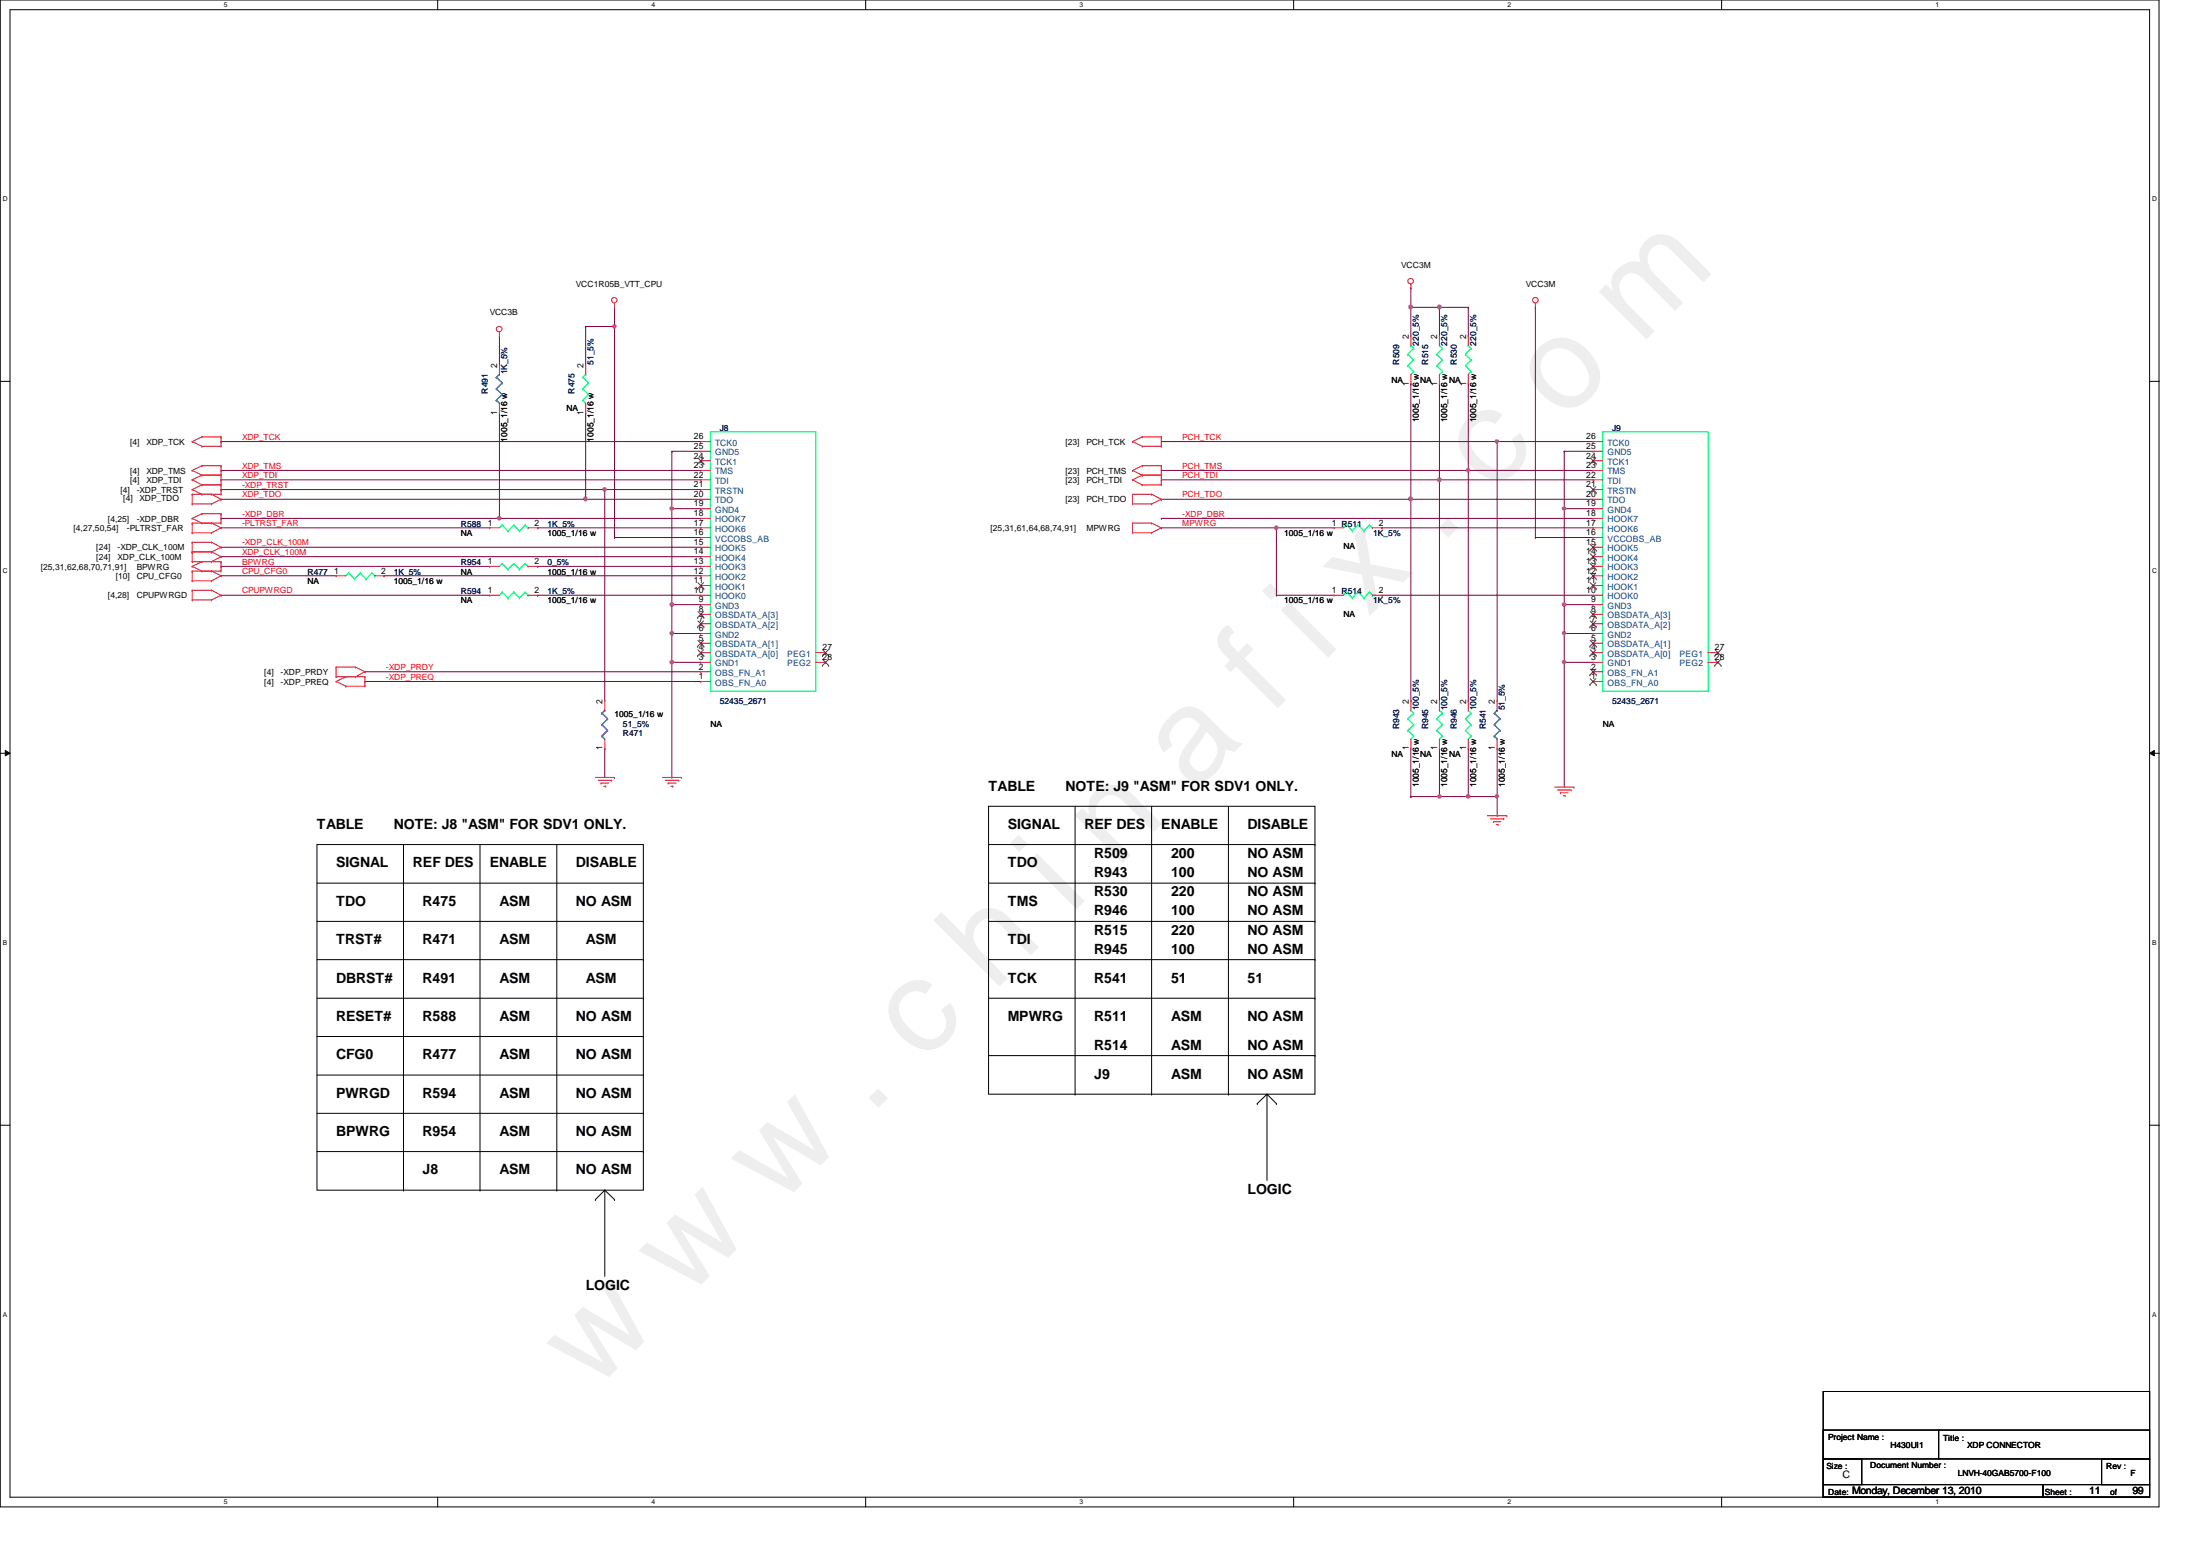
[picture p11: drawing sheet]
<svg xmlns="http://www.w3.org/2000/svg" width="297mm" height="210mm" viewBox="0 0 297 210" stroke-linecap="round" stroke-linejoin="round" font-family="sans-serif">
<path d="M0 0h291.5v203.4h-291.5zM1.4 1.3h288.8v200.8h-288.8z" fill="none" stroke="#000" stroke-width=".14"/>
<g fill="#fff">
<path d="M30.2 .2h.5v1h-.5z"/>
<path d="M30.2 202.3h.5v1h-.5z"/>
</g>
<path d="M59.1 0v1.3M59.1 202.1v1.3" fill="none" stroke="#000" stroke-width=".14"/>
<g fill="#fff">
<path d="M88 .2h.5v1h-.5z"/>
<path d="M88 202.3h.5v1h-.5z"/>
</g>
<path d="M116.9 0v1.3M116.9 202.1v1.3" fill="none" stroke="#000" stroke-width=".14"/>
<g fill="#fff">
<path d="M145.8 .2h.5v1h-.5z"/>
<path d="M145.8 202.3h.5v1h-.5z"/>
</g>
<path d="M174.7 0v1.3M174.7 202.1v1.3" fill="none" stroke="#000" stroke-width=".14"/>
<g fill="#fff">
<path d="M203.5 .2h.5v1h-.5z"/>
<path d="M203.5 202.3h.5v1h-.5z"/>
</g>
<path d="M232.4 0v1.3M232.4 202.1v1.3" fill="none" stroke="#000" stroke-width=".14"/>
<g fill="#fff">
<path d="M261.3 .2h.5v1h-.5z"/>
<path d="M261.3 202.3h.5v1h-.5z"/>
<path d="M.4 26.4h.6v1h-.6z"/>
<path d="M290.6 26.4h.6v1h-.6z"/>
<path d="M.4 76.5h.6v1.1h-.6z"/>
<path d="M290.6 76.5h.6v1.1h-.6z"/>
</g>
<path d="M0 51.5h1.4M290.2 51.5h1.3" fill="none" stroke="#000" stroke-width=".14"/>
<g fill="#fff">
<path d="M.4 126.7h.6v1.1h-.6z"/>
<path d="M290.6 126.7h.6v1.1h-.6z"/>
</g>
<path d="M0 101.7h1.4M.7 101.3l.7 .4-.7 .3zM290.2 101.7l.7-.4v.7zM290.2 101.7h1.3" fill="none" stroke="#000" stroke-width=".14"/>
<path d="M.7 101.3l.7 .4-.7 .3zM290.2 101.7l.7-.4v.7z" fill="#000"/>
<g fill="#fff">
<path d="M.4 177h.5v1h-.5z"/>
<path d="M290.6 177h.5v1h-.5z"/>
</g>
<g fill="none" stroke="#000" stroke-width=".14">
<path d="M42.8 114h44.1v46.7h-44.1zM42.8 119.2h44.1M54.5 114v46.7M64.8 114v46.7M75.2 114v46.7M133.5 108.8h44v38.9h-44zM133.5 119.2h44M133.5 114h44M145.2 108.8v38.9M155.5 108.8v38.9M165.9 108.8v38.9M42.8 124.4h44.1"/>
<path d="M42.8 129.5h44.1M42.8 134.7h44.1M42.8 139.9h44.1M133.5 124.4h44M133.5 129.5h44M133.5 134.7h44M0 151.9h1.4M42.8 145.1h44.1M42.8 150.3h44.1M42.8 155.4h44.1M133.5 142.5h44M290.2 151.9h1.3"/>
<path d="M54.5 160.7h.1M64.8 160.7h.1"/>
</g>
<path d="M29.8 59.6h.1M29.8 59.6h64.8M29.8 63.5h.1M29.8 64.8h.1M29.8 63.5h64.8M29.8 64.8h64.8M67.4 70h.1M67.4 70h27.2" fill="none" stroke="#800040" stroke-width=".14"/>
<circle cx="67.4" cy="69.9" r=".25" fill="#f0f"/>
<circle cx="67.4" cy="69.9" r=".25" fill="none" stroke="#f0f" stroke-width=".14"/>
<g fill="none" stroke="#800040" stroke-width=".14">
<path d="M67.4 45.3h.1M67.4 45.3v3.9M67.4 55.7v14.3M83 44.1v28.5M156.8 59.6h45.3v35M207.3 41.5v31.1M29.8 70h.1M29.8 67.4h.1M29.8 71.2h.1M29.8 73.9h.1M29.8 75.1h.1M29.8 76.5h.1"/>
<path d="M29.8 77.7h.1M29.8 66.1h.1M29.8 70h37.6M29.8 67.4h49.3M29.8 71.2h36.3M29.8 73.9h64.8M29.8 75.1h64.8M29.8 77.7h15.6M29.8 76.5h36.3M29.8 66.1h51.9v28.5M51.9 77.7h.1M51.9 77.7h42.7"/>
<path d="M67.4 70h.1M156.8 70h58.3M156.8 67.4h33.7M156.8 64.8h37.5v29.8M156.8 63.5h41.4v31.1M186.6 71.2h28.5M29.8 80.3h.1M29.8 80.3h36.3M49.3 90.7h.1M49.3 92h.1M49.3 90.7h45.3M49.3 92h45.3"/>
<path d="M186.6 80.3h28.5"/>
</g>
<g fill="none" stroke="#f00" stroke-width=".14">
<path d="M25.9 59.6h.1M25.9 59.6l1.4 .6M27.3 59h.1M27.3 59l-1.4 .6M27.3 59h2.5M29.8 59h.1M29.8 59v1.2M67.4 45.3h.1M67.4 55.7h.1M67.4 49.2h.1M67.4 44.8v.5M67.4 49.2v1.3"/>
<path d="M67.4 54.4v1.3M25.9 63.5h.1M25.9 64.8h.1M25.9 66.1h.1M25.9 70h.1M25.9 70.6h.1M25.9 71.9h.1M25.9 73.2h.1M25.9 74.5h.1M25.9 75.8h.1M25.9 76.5h.1M25.9 79.7h.1"/>
<path d="M25.9 77.1h.1M25.9 78.4h.1M25.9 68h.1M25.9 66.7h.1M25.9 63.5l1.4 .6M25.9 64.8l1.4 .6M25.9 66.7h3.9M25.9 66.1l1.4 .6M25.9 70.6h3.9M25.9 70l1.4 .6M25.9 66.7v1.3M25.9 70.6v1.3"/>
<path d="M25.9 73.2v2.6M25.9 77.1v1.3M25.9 79.7v1.3M25.9 71.9h2.7M25.9 73.2h2.7M25.9 74.5h2.7M25.9 75.8h3.9M25.9 77.1h3.9M25.9 76.5l1.4 .6M25.9 79.7h2.7M25.9 78.4h2.7M25.9 68h2.7"/>
<path d="M27.3 60.2h.1M27.3 62.9h.1M27.3 64.1h.1M27.3 65.4h.1M27.3 66.7h.1M27.3 69.3h.1M27.3 70.6h.1M27.3 75.8h.1M27.3 77.1h.1M27.3 60.2h2.5M27.3 62.9l-1.4 .6M27.3 62.9h2.5"/>
<path d="M27.3 64.1h2.5M27.3 64.1l-1.4 .7M27.3 65.4h2.5M27.3 65.4l-1.4 .7M27.3 69.3l-1.4 .7M27.3 69.3h2.5M27.3 75.8l-1.4 .7M28.6 70.6h.1M28.6 71.9h.1M28.6 73.2h.1M28.6 74.5h.1M28.6 75.8h.1"/>
<path d="M28.6 79.7h.1M28.6 77.1h.1M28.6 78.4h.1M28.6 68h.1M28.6 66.7h.1M28.6 70.6l1.2 .6M28.6 73.2l1.2 .7M28.6 74.5l1.2 .6M28.6 79.7l1.2 .6M28.6 77.1l1.2 .6M28.6 66.7l1.2 .7M29.8 60.2h.1"/>
<path d="M29.8 62.9h.1M29.8 64.1h.1M29.8 65.4h.1M29.8 66.7h.1M29.8 69.3h.1M29.8 70.6h.1M29.8 71.2h.1M29.8 73.9h.1M29.8 75.1h.1M29.8 75.8h.1M29.8 77.1h.1M29.8 77.7h.1"/>
<path d="M29.8 67.4h.1M29.8 62.9v3.8M29.8 69.3v1.3M29.8 75.8v1.3M29.8 71.2l-1.2 .7M29.8 73.9l-1.2 .6M29.8 75.1l-1.2 .7M29.8 77.7l-1.2 .7M29.8 67.4l-1.2 .6M45.4 77.7h.1M45.4 77.7h1.3M50.6 77.7h1.3"/>
<path d="M51.9 77.7h.1M66.1 76.5h.1M66.1 71.2h.1M66.1 76.5h1.3M66.1 71.2h1.3M25.9 81h.1M25.9 81h2.7M28.6 81h.1M29.8 80.3h.1M29.8 80.3l-1.2 .7M45.4 90h.1M45.4 91.4h.1"/>
<path d="M45.4 92h.1M45.4 90h2.6M45.4 90v1.4M45.4 91.4h3.9M45.4 92l1.3 .6M46.7 91.4h.1M46.7 92.6h.1M46.7 91.4l-1.3 .6M46.7 92.6h2.6M48 90h.1M48 91.4h.1M48 90l1.3 .7"/>
<path d="M49.3 90.7h.1M49.3 91.4h.1M49.3 92.6h.1M49.3 90.7l-1.3 .7M49.3 91.4v1.2M66.1 80.3h.1M66.1 80.3h1.3"/>
<circle cx="67.4" cy="44.4" r=".37"/>
</g>
<path d="M246.2 196.9h5.2v3.5h-5.2zM246.2 193h15.5v3.9h-15.5zM246.2 187.8h44v14.3h-44zM261.7 193h28.5v3.9h-28.5zM283.8 196.9h6.4v3.5h-6.4zM246.2 200.4h29.6v1.7h-29.6zM275.8 200.4h14.4v1.7h-14.4z" fill="none" stroke="#000" stroke-width=".14"/>
<g fill="none" stroke="#00ff80" stroke-width=".14">
<path d="M95.9 58.3h14.2v35h-14.2zM216.4 58.3h14.2v35h-14.2zM47.1 77.3h.1M47.1 77.3l-.4 .4M47.1 77.3l.8 .8M47.9 78.1h.1M48.6 77.3h.1M48.6 77.3l-.7 .8M48.6 77.3l.8 .8M49.4 78.1h.1M50.2 77.3h.1M50.2 77.3l-.8 .8"/>
<path d="M50.2 77.3l.4 .4M50.6 77.7h.1M67.8 79.9l-.4 .4M67.8 76.1l-.4 .4M67.8 70.9l-.4 .3"/>
</g>
<path d="M67 54h.1M67 52.5h.1M67 50.9h.1M67 54l.4 .4M67 52.5l.8 .8-.8 .7M67 50.9l.8 .8-.8 .8M67.4 50.5h.1M67.4 50.5l-.4 .4" fill="none" stroke="#00f" stroke-width=".14"/>
<circle cx="67.4" cy="69.9" r=".25" fill="#f0f"/>
<circle cx="67.4" cy="69.9" r=".25" fill="none" stroke="#f0f" stroke-width=".14"/>
<text font-size="17.6" fill="#f0f" x="80.1" y="188" transform="rotate(-45 80.1 188)">w w w . c h i n a f i x . c o m</text>
<g font-size="1.9">
<text x="133.5" y="106.7">TABLE</text>
<text x="143.8" y="106.7">NOTE: J9 &quot;ASM&quot; FOR SDV1 ONLY.</text>
<text x="42.8" y="111.9">TABLE</text>
<text x="53.2" y="111.9">NOTE: J8 &quot;ASM&quot; FOR SDV1 ONLY.</text>
<text x="136.1" y="111.9">SIGNAL</text>
<text x="146.4" y="111.9">REF DES</text>
<text x="156.8" y="111.9">ENABLE</text>
<text x="168.4" y="111.9">DISABLE</text>
<text x="45.4" y="117.1">SIGNAL</text>
<text x="55.7" y="117.1">REF DES</text>
<text x="66.1" y="117.1">ENABLE</text>
<text x="77.8" y="117.1">DISABLE</text>
<text x="136.1" y="117.1">TDO</text>
<text x="147.7" y="115.8">R509</text>
<text x="147.7" y="118.4">R943</text>
<text x="158.1" y="118.4">100</text>
<text x="158.1" y="115.8">200</text>
<text x="168.4" y="115.8">NO ASM</text>
<text x="168.4" y="118.4">NO ASM</text>
<text x="45.4" y="122.3">TDO</text>
<text x="57.1" y="122.3">R475</text>
<text x="67.4" y="122.3">ASM</text>
<text x="77.8" y="122.3">NO ASM</text>
<text x="136.1" y="122.3">TMS</text>
<text x="147.7" y="121">R530</text>
<text x="147.7" y="123.6">R946</text>
<text x="158.1" y="121">220</text>
<text x="158.1" y="123.6">100</text>
<text x="168.4" y="121">NO ASM</text>
<text x="168.4" y="123.6">NO ASM</text>
<text x="45.4" y="127.5">TRST#</text>
<text x="57.1" y="127.5">R471</text>
<text x="67.4" y="127.5">ASM</text>
<text x="79.1" y="127.5">ASM</text>
<text x="136.1" y="127.5">TDI</text>
<text x="147.7" y="126.2">R515</text>
<text x="147.7" y="128.7">R945</text>
<text x="158.1" y="126.2">220</text>
<text x="158.1" y="128.7">100</text>
<text x="168.4" y="126.2">NO ASM</text>
<text x="168.4" y="128.7">NO ASM</text>
<text x="45.4" y="132.6">DBRST#</text>
<text x="45.4" y="137.8">RESET#</text>
<text x="57.1" y="132.6">R491</text>
<text x="57.1" y="137.8">R588</text>
<text x="67.4" y="132.6">ASM</text>
<text x="67.4" y="137.8">ASM</text>
<text x="77.8" y="137.8">NO ASM</text>
<text x="79.1" y="132.6">ASM</text>
<text x="136.1" y="132.6">TCK</text>
<text x="136.1" y="137.8">MPWRG</text>
<text x="147.7" y="132.6">R541</text>
<text x="147.7" y="137.8">R511</text>
<text x="158.1" y="132.6">51</text>
<text x="158.1" y="137.8">ASM</text>
<text x="168.4" y="132.6">51</text>
<text x="168.4" y="137.8">NO ASM</text>
<text x="45.4" y="143">CFG0</text>
<text x="57.1" y="143">R477</text>
<text x="67.4" y="143">ASM</text>
<text x="77.8" y="143">NO ASM</text>
<text x="147.7" y="141.7">R514</text>
<text x="158.1" y="141.7">ASM</text>
<text x="168.4" y="141.7">NO ASM</text>
<text x="45.4" y="148.2">PWRGD</text>
<text x="57.1" y="148.2">R594</text>
<text x="67.4" y="148.2">ASM</text>
<text x="77.8" y="148.2">NO ASM</text>
<text x="147.7" y="145.6">J9</text>
<text x="158.1" y="145.6">ASM</text>
<text x="168.4" y="145.6">NO ASM</text>
<text x="45.4" y="153.4">BPWRG</text>
<text x="57.1" y="153.4">R954</text>
<text x="67.4" y="153.4">ASM</text>
<text x="77.8" y="153.4">NO ASM</text>
<text x="57.1" y="158.5">J8</text>
<text x="67.4" y="158.5">ASM</text>
<text x="77.8" y="158.5">NO ASM</text>
<text x="168.4" y="161.1">LOGIC</text>
<text x="79.1" y="174.1">LOGIC</text>
</g>
<g font-size="1.4">
<text x="248.8" y="199.5">C</text>
<text x="250.1" y="201.7">Monday, December 13, 2010</text>
<text x="282.1" y="201.7">11</text>
<text x="287.9" y="201.7">99</text>
</g>
<g font-size="1.2">
<text x="190.2" y="45.8" transform="rotate(-90 190.2 45.8)">2</text>
<text x="194.1" y="45.8" transform="rotate(-90 194.1 45.8)">2</text>
<text x="197.9" y="45.8" transform="rotate(-90 197.9 45.8)">2</text>
<text x="67.1" y="49.7" transform="rotate(-90 67.1 49.7)">2</text>
<text x="78.8" y="49.7" transform="rotate(-90 78.8 49.7)">2</text>
<text x="190.2" y="52.1" transform="rotate(-90 190.2 52.1)">1</text>
<text x="194.1" y="52.1" transform="rotate(-90 194.1 52.1)">1</text>
<text x="197.9" y="52.1" transform="rotate(-90 197.9 52.1)">1</text>
<text x="67.1" y="56" transform="rotate(-90 67.1 56)">1</text>
<text x="78.8" y="56" transform="rotate(-90 78.8 56)">1</text>
<text x="93.7" y="59.3">26</text>
<text x="214.2" y="59.3">26</text>
<text x="93.7" y="65.8">21</text>
<text x="93.7" y="64.5">22</text>
<text x="93.7" y="63.2">23</text>
<text x="93.7" y="61.9">24</text>
<text x="93.7" y="60.6">25</text>
<text x="214.2" y="65.8">21</text>
<text x="214.2" y="64.5">22</text>
<text x="214.2" y="63.2">23</text>
<text x="214.2" y="61.9">24</text>
<text x="214.2" y="60.6">25</text>
<text x="65.9" y="71">1</text>
<text x="72.2" y="71">2</text>
<text x="93.7" y="71">17</text>
<text x="93.7" y="69.7">18</text>
<text x="93.7" y="68.4">19</text>
<text x="93.7" y="67.1">20</text>
<text x="179.8" y="71">1 R511</text>
<text x="186.2" y="71">2</text>
<text x="214.2" y="71">17</text>
<text x="214.2" y="69.7">18</text>
<text x="214.2" y="68.4">19</text>
<text x="214.2" y="67.1">20</text>
<text x="45.1" y="77.4">1</text>
<text x="51.5" y="77.4">2</text>
<text x="65.9" y="76.2">1</text>
<text x="72.2" y="76.2">2</text>
<text x="93.7" y="77.4">12</text>
<text x="93.7" y="76.2">13</text>
<text x="93.7" y="74.8">14</text>
<text x="93.7" y="73.6">15</text>
<text x="93.7" y="72.3">16</text>
<text x="214.2" y="77.4">12</text>
<text x="214.2" y="76.2">13</text>
<text x="214.2" y="74.8">14</text>
<text x="214.2" y="73.6">15</text>
<text x="214.2" y="72.3">16</text>
<text x="65.9" y="80.1">1</text>
<text x="72.2" y="80.1">2</text>
<text x="93.7" y="80.1">10</text>
<text x="93.7" y="78.7">11</text>
<text x="94.4" y="83.9">7</text>
<text x="94.4" y="82.6">8</text>
<text x="94.4" y="81.3">9</text>
<text x="179.8" y="80.1">1 R514</text>
<text x="186.2" y="80.1">2</text>
<text x="214.2" y="80.1">10</text>
<text x="214.2" y="78.7">11</text>
<text x="214.8" y="83.9">7</text>
<text x="214.8" y="82.6">8</text>
<text x="214.8" y="81.3">9</text>
<text x="94.4" y="89.1">3</text>
<text x="94.4" y="87.8">4</text>
<text x="94.4" y="86.5">5</text>
<text x="94.4" y="85.2">6</text>
<text x="111" y="87.8">27</text>
<text x="111" y="89.1">28</text>
<text x="214.8" y="89.1">3</text>
<text x="214.8" y="87.8">4</text>
<text x="214.8" y="86.5">5</text>
<text x="214.8" y="85.2">6</text>
<text x="231.5" y="87.8">27</text>
<text x="231.5" y="89.1">28</text>
<text x="81.4" y="95" transform="rotate(-90 81.4 95)">2</text>
<text x="94.4" y="91.7">1</text>
<text x="94.4" y="90.4">2</text>
<text x="190.2" y="95" transform="rotate(-90 190.2 95)">2</text>
<text x="194.1" y="95" transform="rotate(-90 194.1 95)">2</text>
<text x="197.9" y="95" transform="rotate(-90 197.9 95)">2</text>
<text x="201.8" y="95" transform="rotate(-90 201.8 95)">2</text>
<text x="214.8" y="91.7">1</text>
<text x="214.8" y="90.4">2</text>
<text x="81.4" y="101.3" transform="rotate(-90 81.4 101.3)">1</text>
<text x="190.2" y="101.3" transform="rotate(-90 190.2 101.3)">1</text>
<text x="194.1" y="101.3" transform="rotate(-90 194.1 101.3)">1</text>
<text x="197.9" y="101.3" transform="rotate(-90 197.9 101.3)">1</text>
<text x="201.8" y="101.3" transform="rotate(-90 201.8 101.3)">1</text>
</g>
<g font-size="1.2" fill="#004080">
<text x="96.6" y="65.3">TDI</text>
<text x="96.6" y="64.1">TMS</text>
<text x="96.6" y="62.7">TCK1</text>
<text x="96.6" y="61.5">GND5</text>
<text x="96.6" y="60.2">TCK0</text>
<text x="217" y="65.3">TDI</text>
<text x="217" y="64.1">TMS</text>
<text x="217" y="62.7">TCK1</text>
<text x="217" y="61.5">GND5</text>
<text x="217" y="60.2">TCK0</text>
<text x="96.6" y="71.8">HOOK6</text>
<text x="96.6" y="70.5">HOOK7</text>
<text x="96.6" y="69.2">GND4</text>
<text x="96.6" y="67.9">TDO</text>
<text x="96.6" y="66.6">TRSTN</text>
<text x="217" y="71.8">HOOK6</text>
<text x="217" y="70.5">HOOK7</text>
<text x="217" y="69.2">GND4</text>
<text x="217" y="67.9">TDO</text>
<text x="217" y="66.6">TRSTN</text>
<text x="96.6" y="77">HOOK3</text>
<text x="96.6" y="75.7">HOOK4</text>
<text x="96.6" y="74.4">HOOK5</text>
<text x="96.6" y="73.1">VCCOBS_AB</text>
<text x="217" y="77">HOOK3</text>
<text x="217" y="75.7">HOOK4</text>
<text x="217" y="74.4">HOOK5</text>
<text x="217" y="73.1">VCCOBS_AB</text>
<text x="96.6" y="83.5">OBSDATA_A[3]</text>
<text x="96.6" y="82.2">GND3</text>
<text x="96.6" y="80.9">HOOK0</text>
<text x="96.6" y="79.6">HOOK1</text>
<text x="96.6" y="78.3">HOOK2</text>
<text x="217" y="83.5">OBSDATA_A[3]</text>
<text x="217" y="82.2">GND3</text>
<text x="217" y="80.9">HOOK0</text>
<text x="217" y="79.6">HOOK1</text>
<text x="217" y="78.3">HOOK2</text>
<text x="96.6" y="90">GND1</text>
<text x="96.6" y="88.6">OBSDATA_A[0]</text>
<text x="96.6" y="87.4">OBSDATA_A[1]</text>
<text x="96.6" y="86.1">GND2</text>
<text x="96.6" y="84.8">OBSDATA_A[2]</text>
<text x="106.3" y="88.6">PEG1</text>
<text x="106.3" y="90">PEG2</text>
<text x="217" y="90">GND1</text>
<text x="217" y="88.6">OBSDATA_A[0]</text>
<text x="217" y="87.4">OBSDATA_A[1]</text>
<text x="217" y="86.1">GND2</text>
<text x="217" y="84.8">OBSDATA_A[2]</text>
<text x="226.8" y="88.6">PEG1</text>
<text x="226.8" y="90">PEG2</text>
<text x="96.6" y="92.5">OBS_FN_A0</text>
<text x="96.6" y="91.2">OBS_FN_A1</text>
<text x="217" y="92.5">OBS_FN_A0</text>
<text x="217" y="91.2">OBS_FN_A1</text>
</g>
<g font-size="1.1">
<text x="77.8" y="38.7">VCC1R05B_VTT_CPU</text>
<text x="189.2" y="36.1">VCC3M</text>
<text x="206" y="38.7">VCC3M</text>
<text x="66.1" y="42.6">VCC3B</text>
<text x="187.9" y="51.6">NA</text>
<text x="191.8" y="51.6">NA</text>
<text x="195.7" y="51.6">NA</text>
<text x="68.5" y="59.6" transform="rotate(-90 68.5 59.6)">1005_1/16 w</text>
<text x="76.5" y="55.5">NA</text>
<text x="80.1" y="59.6" transform="rotate(-90 80.1 59.6)">1005_1/16 w</text>
<text x="191.6" y="57" transform="rotate(-90 191.6 57)">1005_1/16 w</text>
<text x="195.4" y="57" transform="rotate(-90 195.4 57)">1005_1/16 w</text>
<text x="199.3" y="57" transform="rotate(-90 199.3 57)">1005_1/16 w</text>
<text x="17.6" y="60.1">[4]</text>
<text x="17.6" y="64">[4]</text>
<text x="17.6" y="65.2">[4]</text>
<text x="19.8" y="60.1">XDP_TCK</text>
<text x="19.8" y="64">XDP_TMS</text>
<text x="19.8" y="65.2">XDP_TDI</text>
<text x="143.8" y="60.1">[23]</text>
<text x="143.8" y="64">[23]</text>
<text x="143.8" y="65.2">[23]</text>
<text x="146.7" y="60.1">PCH_TCK</text>
<text x="146.7" y="64">PCH_TMS</text>
<text x="146.7" y="65.2">PCH_TDI</text>
<text x="9.9" y="71.7">[4,27,50,54]</text>
<text x="14.6" y="70.4">[4,25]</text>
<text x="16.3" y="66.5">[4]</text>
<text x="16.6" y="67.7">[4]</text>
<text x="17.1" y="71.7">-PLTRST_FAR</text>
<text x="18.5" y="66.5">-XDP_TRST</text>
<text x="18.5" y="70.4">-XDP_DBR</text>
<text x="18.8" y="67.7">XDP_TDO</text>
<text x="133.7" y="71.7">[25,31,61,64,68,74,91]</text>
<text x="143.8" y="67.8">[23]</text>
<text x="146.7" y="71.7">MPWRG</text>
<text x="146.7" y="67.8">PCH_TDO</text>
<text x="5.5" y="76.9">[25,31,62,68,70,71,91]</text>
<text x="13" y="74.3">[24]</text>
<text x="13" y="75.6">[24]</text>
<text x="15.9" y="74.3">-XDP_CLK_100M</text>
<text x="15.9" y="75.6">XDP_CLK_100M</text>
<text x="18.5" y="76.9">BPWRG</text>
<text x="62.2" y="77.6">NA</text>
<text x="62.2" y="72.3">NA</text>
<text x="73.9" y="77.6">1005_1/16 w</text>
<text x="73.9" y="72.3">1005_1/16 w</text>
<text x="173.4" y="72.3">1005_1/16 w</text>
<text x="181.4" y="74.2">NA</text>
<text x="14.6" y="80.8">[4,28]</text>
<text x="15.6" y="78.2">[10]</text>
<text x="18.5" y="80.8">CPUPWRGD</text>
<text x="18.5" y="78.2">CPU_CFG0</text>
<text x="41.5" y="78.8">NA</text>
<text x="53.2" y="78.8">1005_1/16 w</text>
<text x="62.2" y="81.4">NA</text>
<text x="73.9" y="81.4">1005_1/16 w</text>
<text x="173.4" y="81.4">1005_1/16 w</text>
<text x="181.4" y="83.2">NA</text>
<text x="35.7" y="91.1">[4]</text>
<text x="35.7" y="92.5">[4]</text>
<text x="37.9" y="91.1">-XDP_PRDY</text>
<text x="37.9" y="92.5">-XDP_PREQ</text>
<text x="83" y="96.7">1005_1/16 w</text>
<text x="95.9" y="98.1">NA</text>
<text x="216.4" y="98.1">NA</text>
<text x="187.9" y="102.2">NA</text>
<text x="191.6" y="106.3" transform="rotate(-90 191.6 106.3)">1005_1/16 w</text>
<text x="191.8" y="102.2">NA</text>
<text x="195.4" y="106.3" transform="rotate(-90 195.4 106.3)">1005_1/16 w</text>
<text x="195.7" y="102.2">NA</text>
<text x="199.3" y="106.3" transform="rotate(-90 199.3 106.3)">1005_1/16 w</text>
<text x="203.2" y="106.3" transform="rotate(-90 203.2 106.3)">1005_1/16 w</text>
<text x="246.8" y="194.4">Project Name :</text>
<text x="255.3" y="195.4">H430UI1</text>
<text x="262.4" y="194.5">Title :</text>
<text x="265.6" y="195.4">XDP CONNECTOR</text>
<text x="246.6" y="198.3">Size :</text>
<text x="246.8" y="201.8">Date:</text>
<text x="252.5" y="198.2">Document Number :</text>
<text x="264.3" y="199.3">LNVH-40GAB5700-F100</text>
<text x="276.1" y="201.8">Sheet :</text>
<text x="284.4" y="198.3">Rev :</text>
<text x="284.9" y="201.8">of</text>
<text x="287.7" y="199.3">F</text>
</g>
<g font-size="1.1" fill="#000080">
<text x="191.6" y="46.7" transform="rotate(-90 191.6 46.7)">220_5%</text>
<text x="195.4" y="46.7" transform="rotate(-90 195.4 46.7)">220_5%</text>
<text x="199.3" y="46.7" transform="rotate(-90 199.3 46.7)">220_5%</text>
<text x="65.9" y="53.1" transform="rotate(-90 65.9 53.1)">R491</text>
<text x="68.5" y="50.5" transform="rotate(-90 68.5 50.5)">1K_5%</text>
<text x="77.6" y="53.1" transform="rotate(-90 77.6 53.1)">R475</text>
<text x="80.1" y="49.2" transform="rotate(-90 80.1 49.2)">51_5%</text>
<text x="188.9" y="49.2" transform="rotate(-90 188.9 49.2)">R509</text>
<text x="192.8" y="49.2" transform="rotate(-90 192.8 49.2)">R515</text>
<text x="196.7" y="49.2" transform="rotate(-90 196.7 49.2)">R530</text>
<text x="97.2" y="58.1">J8</text>
<text x="217.7" y="58.1">J9</text>
<text x="62.2" y="71.1">R588</text>
<text x="73.9" y="71.1">1K_5%</text>
<text x="41.5" y="77.6">R477</text>
<text x="53.2" y="77.6">1K_5%</text>
<text x="62.2" y="76.2">R954</text>
<text x="73.9" y="76.2">0_5%</text>
<text x="185.4" y="72.3">1K_5%</text>
<text x="62.2" y="80.1">R594</text>
<text x="73.9" y="80.1">1K_5%</text>
<text x="185.4" y="81.4">1K_5%</text>
<text x="97.2" y="95">52435_2671</text>
<text x="191.6" y="95.9" transform="rotate(-90 191.6 95.9)">100_5%</text>
<text x="195.4" y="95.9" transform="rotate(-90 195.4 95.9)">100_5%</text>
<text x="199.3" y="95.9" transform="rotate(-90 199.3 95.9)">100_5%</text>
<text x="203.2" y="95.9" transform="rotate(-90 203.2 95.9)">51_5%</text>
<text x="217.7" y="95">52435_2671</text>
<text x="84.1" y="99.3">R471</text>
<text x="84.1" y="98.1">51_5%</text>
<text x="188.9" y="98.5" transform="rotate(-90 188.9 98.5)">R943</text>
<text x="192.8" y="98.5" transform="rotate(-90 192.8 98.5)">R945</text>
<text x="196.7" y="98.5" transform="rotate(-90 196.7 98.5)">R946</text>
<text x="200.6" y="98.5" transform="rotate(-90 200.6 98.5)">R541</text>
</g>
<g font-size="1.1" fill="#f00">
<text x="32.7" y="59.4">XDP_TCK</text>
<text x="159.6" y="59.4">PCH_TCK</text>
<text x="32.7" y="63.2">XDP_TMS</text>
<text x="32.7" y="64.5">XDP_TDI</text>
<text x="32.7" y="65.8">-XDP_TRST</text>
<text x="159.6" y="64.5">PCH_TDI</text>
<text x="159.6" y="63.2">PCH_TMS</text>
<text x="32.7" y="69.7">-XDP_DBR</text>
<text x="32.7" y="67.1">XDP_TDO</text>
<text x="32.7" y="71">-PLTRST_FAR</text>
<text x="159.6" y="69.7">-XDP_DBR</text>
<text x="159.6" y="71">MPWRG</text>
<text x="159.6" y="67.1">PCH_TDO</text>
<text x="32.7" y="73.6">-XDP_CLK_100M</text>
<text x="32.7" y="74.9">XDP_CLK_100M</text>
<text x="32.7" y="76.2">BPWRG</text>
<text x="32.7" y="77.5">CPU_CFG0</text>
<text x="32.7" y="80.1">CPUPWRGD</text>
<text x="52.1" y="90.4">-XDP_PRDY</text>
<text x="52.1" y="91.7">-XDP_PREQ</text>
</g>
<g font-size=".9">
<text x="30.2" y="1">5</text>
<text x="88" y="1">4</text>
<text x="145.8" y="1">3</text>
<text x="203.5" y="1">2</text>
<text x="261.3" y="1">1</text>
<text x=".4" y="27.2">D</text>
<text x="290.6" y="27.2">D</text>
<text x=".4" y="77.3">C</text>
<text x="290.6" y="77.3">C</text>
<text x=".4" y="127.6">B</text>
<text x="290.6" y="127.6">B</text>
<text x=".4" y="177.8">A</text>
<text x="290.6" y="177.8">A</text>
<text x="30.2" y="203.1">5</text>
<text x="88" y="203.1">4</text>
<text x="145.8" y="203.1">3</text>
<text x="203.5" y="203.1">2</text>
<text x="261.3" y="203.1">1</text>
</g>
</svg>
